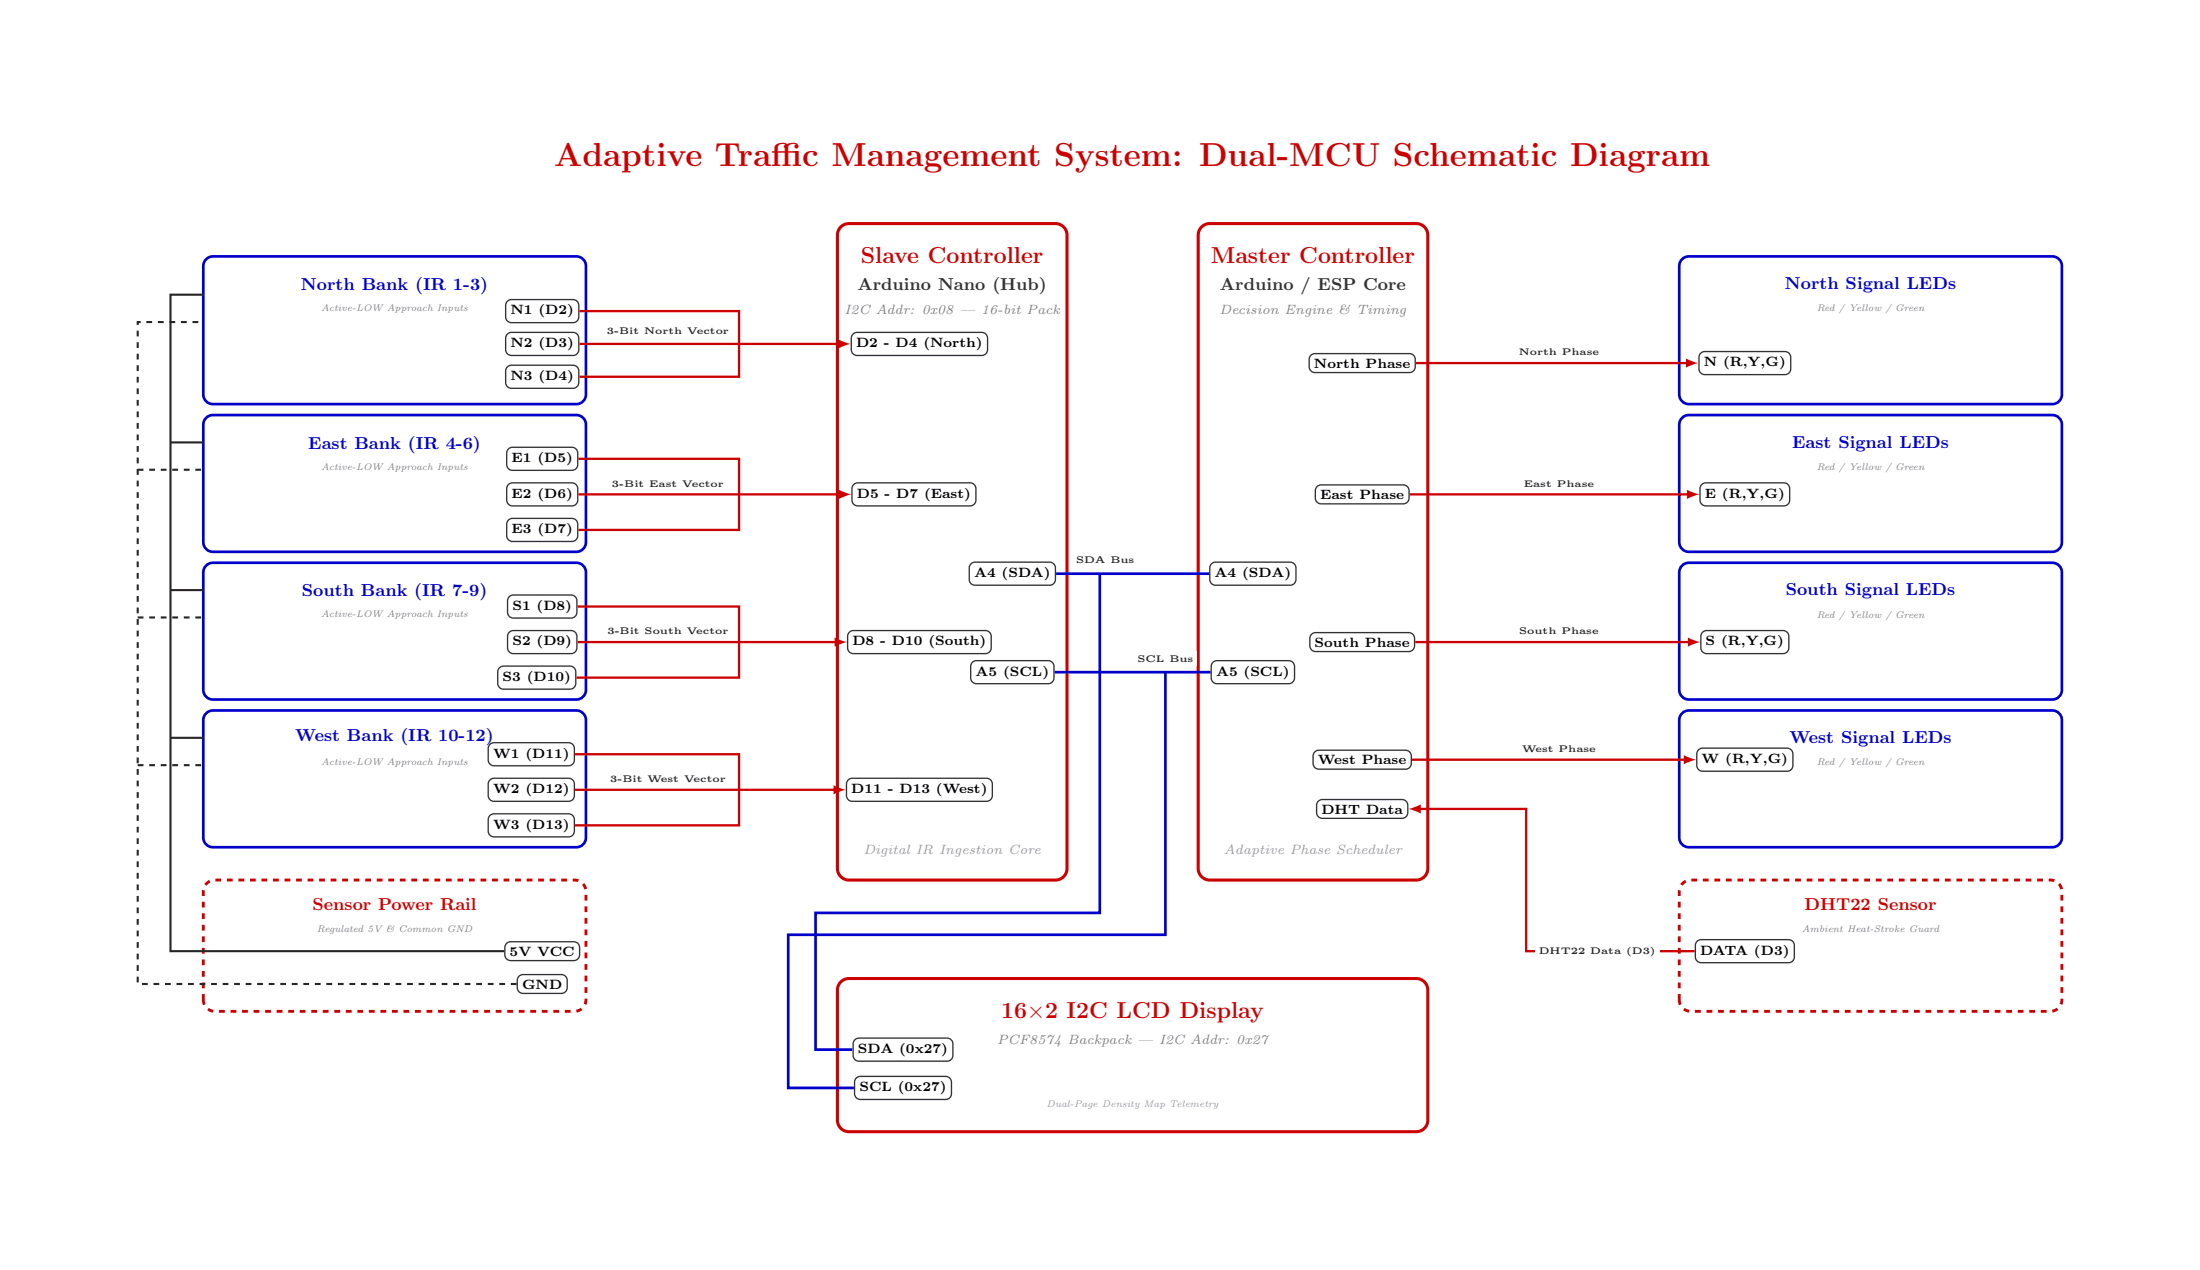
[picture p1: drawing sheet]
<svg xmlns="http://www.w3.org/2000/svg" width="402mm" height="232mm" viewBox="0 0 402 232" stroke-linecap="round" stroke-linejoin="round" font-family="sans-serif">
<g fill="#fff" stroke="#c00" stroke-width=".56">
<path d="M153.8 41.5l.9-.6h.6h37.8a2.11 2.11 0 0 1 2.1 2.1v115.8a2.11 2.11 0 0 1-2.1 2.1h-37.8a2.11 2.11 0 0 1-2.1-2.1v-115.8l.1-.6z"/>
<path d="M219.8 41.5l.9-.6h.6h37.8a2.11 2.11 0 0 1 2.1 2.1v115.8a2.11 2.11 0 0 1-2.1 2.1h-37.8a2.11 2.11 0 0 1-2.1-2.1v-115.8l.1-.6z"/>
<path d="M153.8 179.5l.9-.6h.6h103.8a2.11 2.11 0 0 1 2.1 2.1v23.8a2.11 2.11 0 0 1-2.1 2.1h-103.8a2.11 2.11 0 0 1-2.1-2.1v-23.8l.1-.6z"/>
</g>
<g fill="#fff" stroke="#00c" stroke-width=".49">
<path d="M37.7 47.4l.8-.5h.4h66.5a1.76 1.76 0 0 1 1.8 1.7v23.5a1.76 1.76 0 0 1-1.8 1.8h-66.5a1.76 1.76 0 0 1-1.7-1.8v-23.5l.1-.4z"/>
<path d="M37.7 76.4l.8-.5h.4h66.5a1.76 1.76 0 0 1 1.8 1.7v21.5a1.76 1.76 0 0 1-1.8 1.8h-66.5a1.76 1.76 0 0 1-1.7-1.8v-21.5l.1-.4z"/>
<path d="M37.7 103.4l.8-.5h.4h66.5a1.76 1.76 0 0 1 1.8 1.7v21.5a1.76 1.76 0 0 1-1.8 1.8h-66.5a1.76 1.76 0 0 1-1.7-1.8v-21.5l.1-.4z"/>
<path d="M37.7 130.4l.8-.5h.4h66.5a1.76 1.76 0 0 1 1.8 1.7v21.5a1.76 1.76 0 0 1-1.8 1.8h-66.5a1.76 1.76 0 0 1-1.7-1.8v-21.5l.1-.4z"/>
<path d="M307.7 47.4l.8-.5h.5h66.4a1.76 1.76 0 0 1 1.8 1.7v23.5a1.76 1.76 0 0 1-1.8 1.8h-66.4a1.76 1.76 0 0 1-1.8-1.8v-23.5l.1-.4z"/>
<path d="M307.7 76.4l.8-.5h.5h66.4a1.76 1.76 0 0 1 1.8 1.7v21.5a1.76 1.76 0 0 1-1.8 1.8h-66.4a1.76 1.76 0 0 1-1.8-1.8v-21.5l.1-.4z"/>
<path d="M307.7 103.4l.8-.5h.5h66.4a1.76 1.76 0 0 1 1.8 1.7v21.5a1.76 1.76 0 0 1-1.8 1.8h-66.4a1.76 1.76 0 0 1-1.8-1.8v-21.5l.1-.4z"/>
<path d="M307.7 130.4l.8-.5h.5h66.4a1.76 1.76 0 0 1 1.8 1.7v21.5a1.76 1.76 0 0 1-1.8 1.8h-66.4a1.76 1.76 0 0 1-1.8-1.8v-21.5l.1-.4z"/>
</g>
<g fill="#fff" stroke="#c00" stroke-width=".53" stroke-dasharray="1.1 1.1" stroke-linecap="butt">
<path d="M37.8 161.5l.9-.6h.6h65.8a2.11 2.11 0 0 1 2.1 2.1v19.8a2.11 2.11 0 0 1-2.1 2.1h-65.8a2.11 2.11 0 0 1-2.1-2.1v-19.8l.1-.6z"/>
<path d="M307.8 161.5l.9-.6h.6h65.8a2.11 2.11 0 0 1 2.1 2.1v19.8a2.11 2.11 0 0 1-2.1 2.1h-65.8a2.11 2.11 0 0 1-2.1-2.1v-19.8l.1-.6z"/>
</g>
<g fill="#fff" stroke="#333" stroke-width=".25">
<path d="M92.9 55l.7-.2h11.2a1.05 1.05 0 0 1 1.1 1v2.1a1.05 1.05 0 0 1-1.1 1.1h-11.2a1.05 1.05 0 0 1-1.1-1.1v-2.1l.1-.3z"/>
<path d="M92.7 61.2l.5-.4h.4h11.2a1.05 1.05 0 0 1 1.1 1v2.1a1.05 1.05 0 0 1-1.1 1.1h-11.2a1.05 1.05 0 0 1-1.1-1.1v-2.1z"/>
<path d="M92.9 67l.7-.2h11.2a1.05 1.05 0 0 1 1.1 1v2.1a1.05 1.05 0 0 1-1.1 1.1h-11.2a1.05 1.05 0 0 1-1.1-1.1v-2.1l.1-.3z"/>
<path d="M93.1 82l.6-.2h10.9a1.05 1.05 0 0 1 1.1 1v2.1a1.05 1.05 0 0 1-1.1 1.1h-10.9a1.05 1.05 0 0 1-1-1.1v-2.1v-.3z"/>
<path d="M93.1 88.5l.6-.2h10.9a1.05 1.05 0 0 1 1.1 1v2.1a1.05 1.05 0 0 1-1.1 1.1h-10.9a1.05 1.05 0 0 1-1-1.1v-2.1v-.3z"/>
<path d="M93.1 95l.6-.2h10.9a1.05 1.05 0 0 1 1.1 1v2.1a1.05 1.05 0 0 1-1.1 1.1h-10.9a1.05 1.05 0 0 1-1-1.1v-2.1v-.3z"/>
<path d="M93.1 109.2l.5-.4h.3h10.6a1.05 1.05 0 0 1 1 1v2.1a1.05 1.05 0 0 1-1 1.1h-10.6a1.05 1.05 0 0 1-1.1-1.1v-2.1z"/>
<path d="M93.3 115.5l.6-.2h10.6a1.05 1.05 0 0 1 1 1v2.1a1.05 1.05 0 0 1-1 1.1h-10.6a1.05 1.05 0 0 1-1.1-1.1v-2.1l.1-.3z"/>
<path d="M91.5 122l.6-.2h12.2a1.05 1.05 0 0 1 1 1v2.1a1.05 1.05 0 0 1-1 1.1h-12.2a1.05 1.05 0 0 1-1-1.1v-2.1v-.3z"/>
<path d="M89.5 136.2l.5-.4h.4h13.6a1.05 1.05 0 0 1 1.1 1v2.1a1.05 1.05 0 0 1-1.1 1.1h-13.6a1.05 1.05 0 0 1-1.1-1.1v-2.1z"/>
<path d="M89.5 142.7l.5-.4h.4h13.6a1.05 1.05 0 0 1 1.1 1v2.1a1.05 1.05 0 0 1-1.1 1.1h-13.6a1.05 1.05 0 0 1-1.1-1.1v-2.1z"/>
<path d="M89.7 149l.7-.2h13.6a1.05 1.05 0 0 1 1.1 1v2.1a1.05 1.05 0 0 1-1.1 1.1h-13.6a1.05 1.05 0 0 1-1.1-1.1v-2.1l.1-.3z"/>
<path d="M92.8 172.4l.6-.3h11.6a1.05 1.05 0 0 1 1 1.1v1.3a1.05 1.05 0 0 1-1 1.1h-11.6a1.05 1.05 0 0 1-1-1.1v-1.6z"/>
<path d="M95.1 178.4l.6-.3h7a1.05 1.05 0 0 1 1.1 1.1v1.3a1.05 1.05 0 0 1-1.1 1.1h-7a1.05 1.05 0 0 1-1.1-1.1l.1-1.6z"/>
<path d="M156.2 61l.6-.2h22.8a1.05 1.05 0 0 1 1.1 1v2.1a1.05 1.05 0 0 1-1.1 1.1h-22.8a1.05 1.05 0 0 1-1.1-1.1v-2.1l.1-.3z"/>
<path d="M156.3 88.5l.6-.2h20.6a1.05 1.05 0 0 1 1 1v2.1a1.05 1.05 0 0 1-1 1.1h-20.6a1.05 1.05 0 0 1-1-1.1v-2.1v-.3z"/>
<path d="M155.5 115.5l.6-.2h24.2a1.05 1.05 0 0 1 1 1v2.1a1.05 1.05 0 0 1-1 1.1h-24.2a1.05 1.05 0 0 1-1-1.1v-2.1v-.3z"/>
<path d="M155.3 142.5l.6-.2h24.6a1.05 1.05 0 0 1 1 1v2.1a1.05 1.05 0 0 1-1 1.1h-24.6a1.05 1.05 0 0 1-1-1.1v-2.1v-.3z"/>
<path d="M177.7 103l.7-.2h13.6a1.05 1.05 0 0 1 1.1 1v2.1a1.05 1.05 0 0 1-1.1 1.1h-13.6a1.05 1.05 0 0 1-1.1-1.1v-2.1l.1-.3z"/>
<path d="M177.8 121.2l.5-.4h.3h13.2a1.05 1.05 0 0 1 1 1v2.1a1.05 1.05 0 0 1-1 1.1h-13.2a1.05 1.05 0 0 1-1-1.1v-2.1z"/>
<path d="M221.7 103l.7-.2h13.6a1.05 1.05 0 0 1 1.1 1v2.1a1.05 1.05 0 0 1-1.1 1.1h-13.6a1.05 1.05 0 0 1-1.1-1.1v-2.1l.1-.3z"/>
<path d="M222 121l.6-.2h13.2a1.05 1.05 0 0 1 1 1v2.1a1.05 1.05 0 0 1-1 1.1h-13.2a1.05 1.05 0 0 1-1-1.1v-2.1v-.3z"/>
<path d="M239.9 64.8l.6-.2h17.3a1.05 1.05 0 0 1 1.1 1.1v1.3a1.05 1.05 0 0 1-1.1 1.1h-17.3a1.05 1.05 0 0 1-1-1.1v-1.6z"/>
<path d="M240.8 89.1l.5-.4 .4-.1h15a1.05 1.05 0 0 1 1.1 1.1v1.3a1.05 1.05 0 0 1-1.1 1.1h-15a1.05 1.05 0 0 1-1.1-1.1v-1.3z"/>
<path d="M240 115.8l.7-.2h17a1.05 1.05 0 0 1 1.1 1.1v1.3a1.05 1.05 0 0 1-1.1 1.1h-17a1.05 1.05 0 0 1-1.1-1.1l.1-1.6z"/>
<path d="M240.4 137.6l.5-.4 .4-.1h15.8a1.05 1.05 0 0 1 1.1 1.1v1.3a1.05 1.05 0 0 1-1.1 1.1h-15.8a1.05 1.05 0 0 1-1.1-1.1v-1.3z"/>
<path d="M241.3 146.4l.6-.3h14.6a1.05 1.05 0 0 1 1 1.1v1.3a1.05 1.05 0 0 1-1 1.1h-14.6a1.05 1.05 0 0 1-1-1.1v-1.6z"/>
<path d="M311 64.7l.5-.4h.4h14.6a1.05 1.05 0 0 1 1.1 1v2.1a1.05 1.05 0 0 1-1.1 1.1h-14.6a1.05 1.05 0 0 1-1.1-1.1v-2.1z"/>
<path d="M311.4 88.5l.6-.2h14.3a1.05 1.05 0 0 1 1.1 1v2.1a1.05 1.05 0 0 1-1.1 1.1h-14.3a1.05 1.05 0 0 1-1-1.1v-2.1v-.3z"/>
<path d="M311.6 115.5l.6-.2h14a1.05 1.05 0 0 1 1 1v2.1a1.05 1.05 0 0 1-1 1.1h-14a1.05 1.05 0 0 1-1.1-1.1v-2.1l.1-.3z"/>
<path d="M310.8 137l.7-.2h15.4a1.05 1.05 0 0 1 1.1 1v2.1a1.05 1.05 0 0 1-1.1 1.1h-15.4a1.05 1.05 0 0 1-1.1-1.1v-2.1l.1-.3z"/>
<path d="M310.6 172l.6-.2h16a1.05 1.05 0 0 1 1 1v2.1a1.05 1.05 0 0 1-1 1.1h-16a1.05 1.05 0 0 1-1.1-1.1v-2.1l.1-.3z"/>
<path d="M156.5 190l.6-.2h16.2a1.05 1.05 0 0 1 1 1v2.1a1.05 1.05 0 0 1-1 1.1h-16.2a1.05 1.05 0 0 1-1-1.1v-2.1v-.3z"/>
<path d="M156.8 197l.6-.2h15.6a1.05 1.05 0 0 1 1.1 1v2.1a1.05 1.05 0 0 1-1.1 1.1h-15.6a1.05 1.05 0 0 1-1.1-1.1v-2.1l.1-.3z"/>
</g>
<path d="M106 62.9h47.6" fill="none" stroke="#c00" stroke-width=".42"/>
<path d="M153.4 62l2.2 .9-2.2 .8z" fill="#c00"/>
<path d="M106 56.9h29.2v12h-29.2" fill="none" stroke="#c00" stroke-width=".42"/>
<path d="M110.3 59.1h23.8v2.6h-23.8z" fill="#fff"/>
<path d="M105.8 90.4h47.9" fill="none" stroke="#c00" stroke-width=".42"/>
<path d="M153.5 89.5l2.2 .9-2.2 .8z" fill="#c00"/>
<path d="M105.8 83.9h29.4v13h-29.4" fill="none" stroke="#c00" stroke-width=".42"/>
<path d="M111.2 87.1h21.9v2.6h-21.9z" fill="#fff"/>
<path d="M105.7 117.4h47.2" fill="none" stroke="#c00" stroke-width=".42"/>
<path d="M152.7 116.5l2.2 .9-2.2 .8z" fill="#c00"/>
<path d="M105.7 110.9h29.5v13h-29.7" fill="none" stroke="#c00" stroke-width=".42"/>
<path d="M110.4 114.1h23.6v2.6h-23.6z" fill="#fff"/>
<path d="M105.2 144.4h47.5" fill="none" stroke="#c00" stroke-width=".42"/>
<path d="M152.5 143.5l2.2 .9-2.2 .8z" fill="#c00"/>
<path d="M105.2 137.9h30v13h-30" fill="none" stroke="#c00" stroke-width=".42"/>
<path d="M110.9 141.1h22.6v2.6h-22.6z" fill="#fff"/>
<path d="M37.2 53.9h-6v120h61M31.2 80.9h6M31.2 107.9h6M31.2 134.9h6" fill="none" stroke="#262626" stroke-width=".39"/>
<path d="M25.2 85.9h12M25.2 112.9h12M25.2 139.9h12M94.5 179.9h-69.3v-121h12" fill="none" stroke="#262626" stroke-width=".39" stroke-dasharray="1.1 1.1" stroke-linecap="butt"/>
<path d="M193.2 104.9h28M201.2 104.9v62h-52v25h6.7M192.9 122.9h28.5" fill="none" stroke="#00c" stroke-width=".49"/>
<path d="M196.2 101.1h12v2.6h-12z" fill="#fff"/>
<path d="M213.2 122.9v48h-69v28h12" fill="none" stroke="#00c" stroke-width=".49"/>
<path d="M207.4 119.1h11.6v2.6h-11.6z" fill="#fff"/>
<path d="M259 66.4h49.6" fill="none" stroke="#c00" stroke-width=".42"/>
<path d="M308.4 65.5l2.3 .9-2.3 .8z" fill="#c00"/>
<path d="M277.1 63.1h16.2v2.6h-16.2z" fill="#fff"/>
<path d="M257.9 90.4h50.9" fill="none" stroke="#c00" stroke-width=".42"/>
<path d="M308.6 89.5l2.3 .9-2.3 .8z" fill="#c00"/>
<path d="M278.1 87.1h14.2v2.6h-14.2z" fill="#fff"/>
<path d="M258.9 117.4h50.1" fill="none" stroke="#c00" stroke-width=".42"/>
<path d="M308.8 116.5l2.2 .9-2.2 .8z" fill="#c00"/>
<path d="M277.2 114.1h16v2.6h-16z" fill="#fff"/>
<path d="M258.3 138.9h50" fill="none" stroke="#c00" stroke-width=".42"/>
<path d="M308 138l2.3 .9-2.3 .8z" fill="#c00"/>
<path d="M277.7 135.6h15v2.6h-15z" fill="#fff"/>
<path d="M259.7 147.9h19.5v26h30.8" fill="none" stroke="#c00" stroke-width=".42"/>
<path d="M257.7 147.9l2.2-.9v1.7z" fill="#c00"/>
<path d="M280.8 172.3h22.8v3.2h-22.8z" fill="#fff"/>
<g font-size="6.1" fill="#c00">
<text x="101.4" y="30.4">Adaptive Traf</text>
<text x="141.1" y="30.4">f</text>
<text x="141.1" y="30.4">ic Management System: Dual-MCU Schematic Diagram</text>
</g>
<g font-size="4.2" fill="#c00">
<text x="157.5" y="48">Slave Controller</text>
<text x="221.5" y="48">Master Controller</text>
<text x="183.2" y="186">16×2 I2C LCD Display</text>
</g>
<g font-size="3.2" fill="#00c">
<text x="55.1" y="53">North Bank (IR 1-3)</text>
<text x="326.5" y="52.8">North Signal LEDs</text>
<text x="56.4" y="82">East Bank (IR 4-6)</text>
<text x="327.9" y="81.8">East Signal LEDs</text>
<text x="55.2" y="109">South Bank (IR 7-9)</text>
<text x="326.7" y="108.8">South Signal LEDs</text>
<text x="54" y="135.5">West Bank (IR 10-12)</text>
<text x="327.4" y="135.8">West Signal LEDs</text>
</g>
<g font-size="3.2" fill="#333">
<text x="156.8" y="53">Arduino Nano (Hub)</text>
<text x="223.2" y="53">Arduino / ESP Core</text>
</g>
<g font-size="3.2" fill="#c00">
<text x="57.2" y="166.3">Sensor Power Rail</text>
<text x="330.1" y="166.3">DHT22 Sensor</text>
</g>
<g font-size="2.5">
<text x="93.4" y="57.5">N1 (D2)</text>
<text x="93.4" y="63.5">N2 (D3)</text>
<text x="156.6" y="63.5">D2 - D4 (North)</text>
<text x="93.4" y="69.5">N3 (D4)</text>
<text x="240.4" y="67.2">North Phase</text>
<text x="311.7" y="67">N (R,Y,G)</text>
<text x="93.6" y="84.5">E1 (D5)</text>
<text x="93.6" y="91">E2 (D6)</text>
<text x="156.7" y="91">D5 - D7 (East)</text>
<text x="241.5" y="91.2">East Phase</text>
<text x="311.9" y="91">E (R,Y,G)</text>
<text x="93.6" y="97.5">E3 (D7)</text>
<text x="178.2" y="105.5">A4 (SDA)</text>
<text x="222.2" y="105.5">A4 (SDA)</text>
<text x="93.7" y="111.5">S1 (D8)</text>
<text x="93.7" y="118">S2 (D9)</text>
<text x="155.9" y="118">D8 - D10 (South)</text>
<text x="240.5" y="118.2">South Phase</text>
<text x="312" y="118">S (R,Y,G)</text>
<text x="91.9" y="124.5">S3 (D10)</text>
<text x="178.4" y="123.5">A5 (SCL)</text>
<text x="222.4" y="123.5">A5 (SCL)</text>
<text x="90.2" y="138.5">W1 (D11)</text>
<text x="241.1" y="139.7">West Phase</text>
<text x="311.3" y="139.5">W (R,Y,G)</text>
<text x="90.2" y="145">W2 (D12)</text>
<text x="155.7" y="145">D11 - D13 (West)</text>
<text x="241.7" y="148.7">DHT Data</text>
<text x="90.2" y="151.5">W3 (D13)</text>
<text x="93.2" y="174.7">5V VCC</text>
<text x="311" y="174.5">DATA (D3)</text>
<text x="95.5" y="180.7">GND</text>
<text x="156.9" y="192.5">SDA (0x27)</text>
<text x="157.2" y="199.5">SCL (0x27)</text>
</g>
<g font-size="2.5" fill="#808080">
<text x="154.5" y="57.3">I2C Addr: 0x08 — 16-bit Pack</text>
<text x="223.1" y="57.3">Decision Engine &amp; Timing</text>
<text x="182.4" y="190.8">PCF8574 Backpack — I2C Addr: 0x27</text>
</g>
<g font-size="2.5" fill="#999">
<text x="157.9" y="156.2">Digital IR Ingestion Core</text>
<text x="223.9" y="156.2">Adaptive Phase Scheduler</text>
</g>
<g font-size="1.8" fill="#808080">
<text x="58.8" y="56.8">Active-LOW Approach Inputs</text>
<text x="332.3" y="56.9">Red / Yellow / Green</text>
<text x="58.8" y="85.8">Active-LOW Approach Inputs</text>
<text x="332.3" y="85.9">Red / Yellow / Green</text>
<text x="58.8" y="112.8">Active-LOW Approach Inputs</text>
<text x="332.3" y="112.9">Red / Yellow / Green</text>
<text x="58.8" y="139.8">Active-LOW Approach Inputs</text>
<text x="332.3" y="139.9">Red / Yellow / Green</text>
<text x="58" y="170.3">Regulated 5V &amp; Common GND</text>
<text x="329.6" y="170.3">Ambient Heat-Stroke Guard</text>
</g>
<g font-size="1.8" fill="#262626">
<text x="111" y="61">3-Bit North Vector</text>
<text x="277.8" y="65">North Phase</text>
<text x="112" y="89">3-Bit East Vector</text>
<text x="278.8" y="89">East Phase</text>
<text x="196.9" y="103">SDA Bus</text>
<text x="111.1" y="116">3-Bit South Vector</text>
<text x="277.9" y="116">South Phase</text>
<text x="208.1" y="121">SCL Bus</text>
<text x="278.4" y="137.5">West Phase</text>
<text x="111.6" y="143">3-Bit West Vector</text>
<text x="281.5" y="174.3">DHT22 Data (D3)</text>
</g>
<text font-size="1.8" fill="#999" x="191.5" y="202.3">Dual-Page Density Map Telemetry</text>
</svg>
